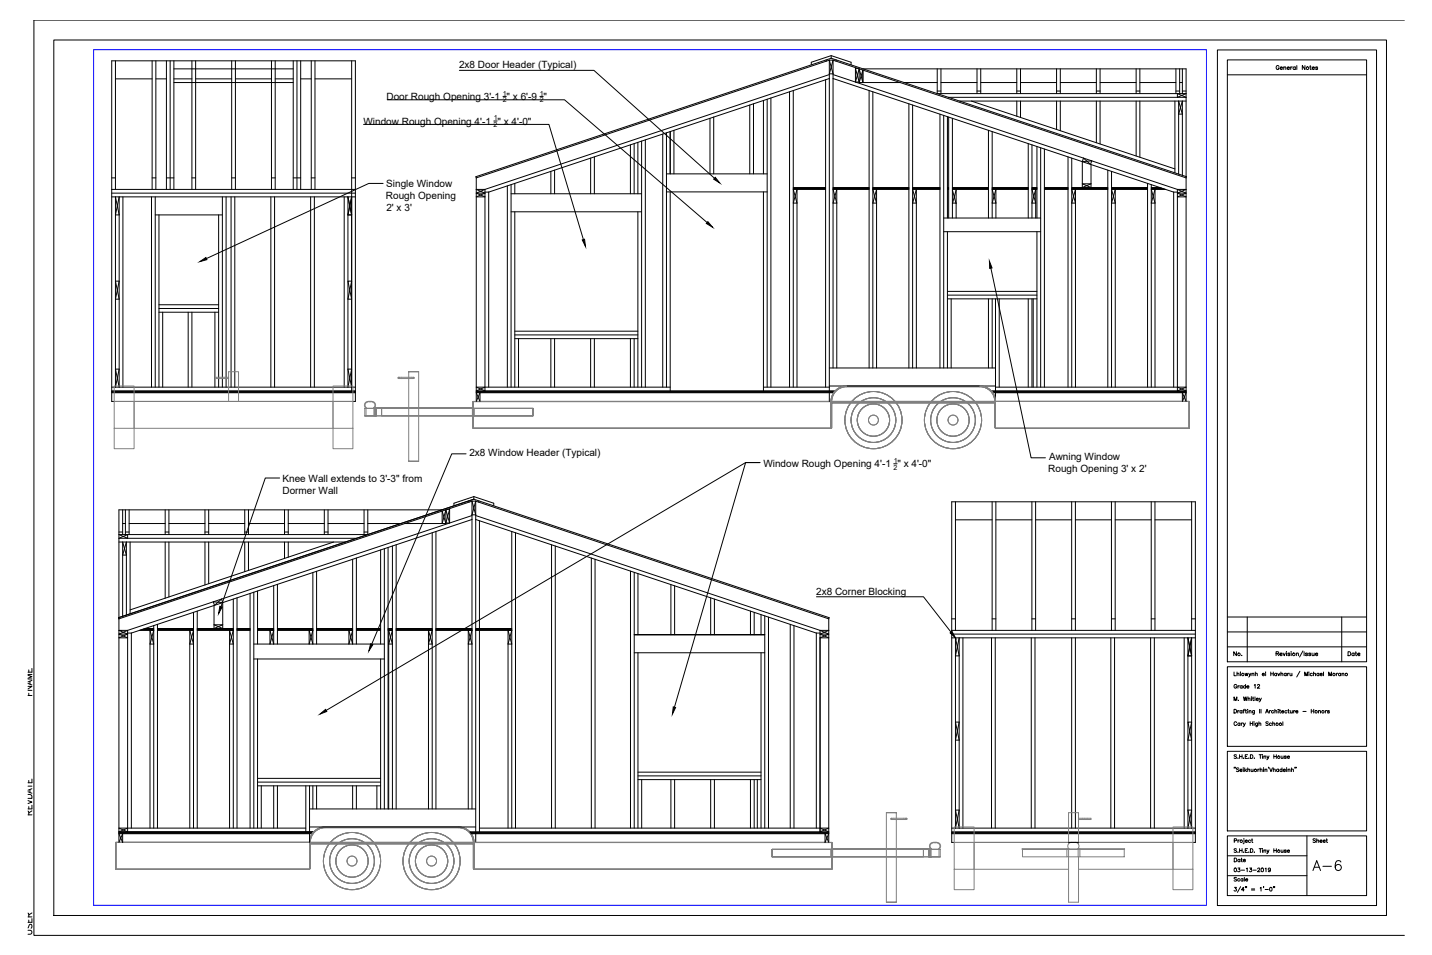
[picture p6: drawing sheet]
<svg xmlns="http://www.w3.org/2000/svg" width="914mm" height="610mm" viewBox="0 0 914 610" stroke-linecap="round" stroke-linejoin="round" font-family="sans-serif">
<!-- layer: Viewport -->
<path d="M60 32h710v546h-710z" fill="none" stroke="#00f" stroke-width=".64"/>
<!-- layer: 0 -->
<g fill="none" stroke="#000" stroke-width=".64">
<path d="M897 13h-875v584h875M34 26h851v558h-851zM71 39h156v217h-156zM74 39v82M97 39v82M100 39v82M106 39v82M109 39v82M111 39v82M123 39v5M125 39v5M148 39v5"/>
<path d="M150 39v5M173 39v5M176 39v5M187 39v82M190 39v82M192 39v82M199 39v82M201 39v82M225 39v211M527 38l1 1M530 38l-226 76M530 38v218"/>
<path d="M530 38h2M530 38l2 9h-2l2-9M531 37l-227 76v1M531 37l227 76-1 1M531 36v1M532 38v197M532 38l225 76M534 38v1M777 32h102v546h-102zM784 38h89v384h-89zM74 50h23M100 50h6"/>
<path d="M111 44h76M111 53h76M123 53v68M125 53v68M148 53v68M150 53v68M173 53v68M176 53v68M192 50h7M201 50h24M293 45h86l77 69M504 59v188"/>
<path d="M507 58v189M518 41v-1l13-4 12 4v1M527 51v196M530 48l-220 73-6 2 6 3h-6l6-3M530 50l-218 73M532 48l220 73 5 2-5 3h5l-5-3M532 50l217 73M546 44l3 8M546 52l3-8 2 9M551 45l-2 8M551 44h206v69M555 58v177"/>
<path d="M557 59v176M577 53h21M598 44v16h159l-5 2v-2l5 2h-151M598 58h3M601 53h23M601 44v16M624 44v16M624 58h2M626 53h23M626 44v16M649 44v16M649 58h3"/>
<path d="M652 53h23M652 44v16M675 44v16M675 58h2M677 53h23M677 44v16M700 44v16M700 58h2M702 53h23M702 44v16M725 44v16M725 58h3"/>
<path d="M728 53h23M728 44v16M751 44v16M751 58h2M753 53h2M753 44v16M755 44v16M755 58h2M784 48h89M232 79h119l22 74M247 64h113l92 78M315 77h2"/>
<path d="M321 62h2M345 62h2M453 76v35M456 75v36M479 67v44M481 66v45M487 64v47M490 63v184M492 63v184M580 66v169M583 67v168M600 73v162"/>
<path d="M603 74v161M605 74v65M606 75v64M608 76v63M613 65h144M620 65l130 43M649 65v9M652 65v10M675 65v18M677 65v18M700 65v26M702 65v27"/>
<path d="M725 65v35M728 65v35M750 65v45M403 92v32M405 92v32M407 91v33M410 90v157M412 89v158M423 86v161M426 85v162M428 84v27M430 83v28"/>
<path d="M631 83v56M634 84v55M657 92v47M659 92v47M662 94v45M665 94v153M667 95v152M71 114h3M97 114h3M106 114h5M123 114h2M148 114h2"/>
<path d="M173 114h3M187 114h5M199 114h2M225 114h2M245 117h-10l-103 48M304 114v142M324 119v128M326 118v129M329 117v7M352 109v15M354 109v15M377 101v23"/>
<path d="M380 100v24M426 111h64M507 120h20M532 120h23M557 120h23M583 120h17M605 120h1M608 120h23M634 120h23M659 120h3M667 120h15M682 100v147"/>
<path d="M684 101v146M684 120h23M691 103v17l6-3h-6l6 3v-15M707 109v138M710 109v138M710 120h23M733 117v130M735 118v129M735 120h6M753 111v-46l2 8h-2l2-8v47M757 114v142M71 121h156"/>
<path d="M71 123h156M71 126h156M74 126l2 11h-2l2-11v121l-2-11h2l-2 11zM78 126v121M97 126v121M99 126v121M99 137h43M102 137v110M140 137v110M142 126v121M144 126v121M148 126v121"/>
<path d="M150 126v121M173 126v121M175 126v121M198 126v121M201 126v121M220 126v121M222 126l3 11h-3M222 126v121l3-11h-3l3 11M225 126l-3 11M304 123h6M310 123l-6-2h6v129l-6-3h124M310 123h2"/>
<path d="M312 123v124M326 124h84M326 135h84M329 135v112M407 135v112M426 122h64M428 122v128M487 122v128M507 121h20M527 121h-20l2 9h-2l2-9v126M532 121h23M555 121h-23l2 9h-2l2-9v114"/>
<path d="M557 121h23M580 121h-23l3 9h-3l3-9v114M583 121h17M600 121h-17l2 9h-2l2-9v114M603 139h62M605 121h1M608 121h23M608 130h3M608 121l3 9M611 121v18M611 121l-3 9M634 121h23"/>
<path d="M657 121h-23l2 9h-2l2-9v18M659 121h3M662 121h-3l2 9h-2l2-9v18M667 121h15M684 121h23M707 121h-23l3 9h-3l3-9v126M710 121h23M733 121h-23l2 9h-2l2-9v126M735 121h8M735 120h8M735 120h7M744 121h-9l3 9h-3l3-9v126"/>
<path d="M749 123v124M749 123h3M752 123l5-2h-5v129l5-3h-121M752 123h5M603 148h62M605 148v87M662 148v99M74 179h2l-2 12h2zM222 179h3l-3 12h3zM633 171l25 121h10M102 195h38M102 197h38"/>
<path d="M102 199h38M104 199v48M120 199v48M123 199v48M137 199v48M605 186h57M605 188h57M605 191h57M607 191v44M631 191v44M634 191v44M636 191v65"/>
<path d="M638 191v56M657 191v56M659 191v56M660 191v56M329 211h78M329 214h78M329 216h78M331 216v31M352 216v31M354 216v31M377 216v31M380 216v31"/>
<path d="M403 216v31M405 216v31M530 235h106M71 250h156M71 251h156M71 247h156M304 250h229M304 256h453M310 247l-6 3h229M487 247h43M530 246h106M532 251h-228l2 5v-5l-2 5"/>
<path d="M633 250h124M634 250h123M634 251h123l-2 5v-5l2 5M752 247l5 3h-124M298 290h-10l-51 121M571 296h2M179 305h-10l-28 82M299 320h1M301 320v196M301 320l-225 75M301 320h3M301 320l3 9h-3l3-9"/>
<path d="M303 319l-227 75v1M303 317l12 4v2M303 317l-13 4v2M303 319l226 75v1M303 317v2M304 320v218M304 320l225 75M306 320h.1M76 340h2M78 325v16M78 334h2M80 340h2"/>
<path d="M80 325v16M82 334h23M82 325v16M105 340h3M105 325v16M108 334h23M108 325v16M131 340h2M131 325v16M133 334h23M133 325v16M156 340h3"/>
<path d="M156 325v16M159 325v16M159 334h23M182 340h2M182 325v16M184 325v16M184 334h23M207 340h2M207 325v16M209 334h23M209 325v16M232 340h3"/>
<path d="M232 325v16M235 325v16h-159l5 3v-3l-5 3h152M235 334h21M278 339v177M282 325h-206v69M282 326l3 8M287 334l-2-9-3 9M287 325l-2 9M301 329l-220 73-5 3 5 2h-5l5-2M301 332l-217 72M304 329l220 73M304 332l217 72"/>
<path d="M306 332v199M327 339v190M608 320h155v218h-155zM610 320v82M610 332h24M634 320v82M636 320v82M636 332h23M659 320v82M661 320v82M661 332h23M684 320v82"/>
<path d="M687 320v82M687 332h23M710 320v82M712 320v82M712 332h23M735 320v82M737 320v82M737 332h24M761 320v82M76 346h145M83 346v46M105 346v36"/>
<path d="M108 346v35M131 346v27M133 346v27M156 346v19M159 346v18M182 346v10M184 346v10M213 346l-130 43M225 357v54l-2-9v9l2-9h-23M228 356v55M243 351v60M245 350v166"/>
<path d="M248 349v167M251 349v167M253 348v168M276 340v176M329 340v189M352 348v181M355 349v180M378 356v173M380 357v172M160 379v150M162 378v151M164 377v34"/>
<path d="M175 374v37l-3-9v9l3-9h-11M177 373v38M200 365v46l-3-9v9l3-9h-23M202 365v46M403 365v164M405 365v164M407 366v39M428 373v32M431 374v31M76 395v143M81 393v-47l-3 8h3l-3-8v47M98 399v130"/>
<path d="M101 399v130M124 391v138M126 390v139M142 385v16l-5-2h5l-5 2v-14M149 382v147M151 382v147M454 382v23M456 382v23M479 390v15M482 391v14M486 392v13M488 393v136"/>
<path d="M491 394v135M505 399v130M507 399v130M521 381h69l17 23M529 395v143M608 395h2M634 395h2M659 395h2M684 395h3M710 395h2M735 395h2M761 395h2"/>
<path d="M784 394h89M796 394v28M857 394v28M76 405h5M81 405l-5-3h5v129l-5-2h119M81 404h3M84 404v125M89 402h9l-2 9h2l-2-9v127M90 402h8M91 402h7M92 401h6M93 401h5"/>
<path d="M101 402h23l-3 9h3l-3-9v127M101 402h23M101 401h23M126 402h23l-2 9h2l-2-9v127M126 402h23M126 401h23M151 402h9M151 401h9M162 411h83M164 402h11M164 401h11M177 402h23"/>
<path d="M177 401h23M202 402h23M202 401h23M228 402h15M228 401h15M248 402h3l-3 9h3l-3-9v114M248 402h3M248 401h3M253 402h23l-2 9h2l-2-9v114M253 402h23M253 401h23M278 402h23l-2 9h2l-2-9v114"/>
<path d="M278 402h23M278 401h23M304 402h23M304 401h23M324 402l3 9h-3l3-9M327 402h-3v127M405 405h83h-83M405 417h83M407 417v112M486 417v112M521 404v125M521 404h3"/>
<path d="M524 402l5 3-5 2h5l-5-2M524 402v129l5-2h-223M524 402h5l-5 3M524 405h5M608 402h155M608 405h155M608 407h155M610 407l2 12h-2l2-12v122l-2-12h2l-2 12zM615 407v122M633 407v122M636 407v122M659 407v122"/>
<path d="M661 407v122M684 407v122M687 407v122M709 407v122M712 407v122M735 407v122M737 407v122M756 407v122M759 407l2 12h-2M759 407v122l2-12h-2l2 12v-122l-2 12M784 403h89M784 413h89"/>
<path d="M815 417h1v-1h-1v3M816 417l1 2M817 418h2a.8 .8 0 0 0-1-1 .8 .8 0 0 0-1 1 .8 .8 0 0 0 1 0h1M819 417l1 2 1-2M821 416h.1M821 417v2M824 417h-2l2 1h-2M824 416h.1M825 417v2M828 417h1v2M828 417v2M832 416l-2 3"/>
<path d="M833 416v3M835 417h-1l1 1h-1M837 417h-1l1 1h-1M838 417v1h1M839 417v2M840 418h1a.8 .8 0 0 0-1-1 .8 .8 0 0 0 0 1 .8 .8 0 0 0 1 0M162 421h83M164 421v108M243 421v95M784 426h89v50h-89zM788 429v2h1M790 437a.9 .9 0 0 0-1 0 .9 .9 0 0 0-1 1 .8 .8 0 0 0 1 1 .8 .8 0 0 0 1-1h-1"/>
<path d="M790 430h1v1M790 429v2M790 438v1M791 438h-1M792 429h.1M792 430v1M793 438a.8 .8 0 0 0-1 0 .8 .8 0 0 0 0 1 .8 .8 0 0 0 1 0M793 438v1M795 430v1l1-1v1l1-1M795 438a.8 .8 0 0 0-1 0 .8 .8 0 0 0 0 1 .8 .8 0 0 0 1 0M795 437v2M796 438h2a1 1 0 0 0-2 0 .8 .8 0 0 0 0 1 1 1 0 0 0 2 0"/>
<path d="M797 430l1 1 1-1M798 431l-1 1M799 430h2v1M799 430v1M801 437v2M802 430h1v1M802 429v2M803 437h1l-1 2h1M806 430h1a.8 .8 0 0 0-1 0 .8 .8 0 0 0 0 1 .8 .8 0 0 0 1 0M808 429h.1M808 430v1M811 429v2"/>
<path d="M811 430h2M813 429v2M815 430a.8 .8 0 0 0-1 0 .8 .8 0 0 0 0 1 .8 .8 0 0 0 1 0M815 430v1M816 430l1 1v-1M818 430h1v1M818 429v2M821 430a.8 .8 0 0 0-1 0 .8 .8 0 0 0 0 1 .8 .8 0 0 0 1 0M821 430v1M822 430v1M823 430h-1M824 430v1h1"/>
<path d="M825 430v1M830 429l-2 3M833 431v-2l1 2 1-2v2M836 429h.1M836 430v1M838 430a.8 .8 0 0 0-1 0 .8 .8 0 0 0 0 1 .8 .8 0 0 0 1 0M839 430h1v1M839 429v2M842 430a.8 .8 0 0 0-1 0 .8 .8 0 0 0 0 1 .8 .8 0 0 0 1 0M842 430v1M843 430h1a.8 .8 0 0 0-1 0 .8 .8 0 0 0 0 1 .8 .8 0 0 0 1 0M845 429v2"/>
<path d="M848 431v-2l1 2 1-2v2M853 430v1M854 430h-1M856 430a.8 .8 0 0 0-1 0 .8 .8 0 0 0 0 1 .8 .8 0 0 0 1 0M856 430v1M857 430h1v1M857 430v1M431 451l45-156h9h-9l-268 158M788 447v-2l1 2 1-2v2M788 453h1a1.3 1.3 0 0 1 1 1 1.3 1.3 0 0 1-1 1h-1zM790 454v1M791 447h.1"/>
<path d="M791 454h-1M793 454a.8 .8 0 0 0-1 0 .8 .8 0 0 0 0 1 .8 .8 0 0 0 1 0M793 454v1M794 454h1M794 445l1 2v-2l1 2v-2M795 453h-1v2M795 454h1M795 453v2h1M797 453h.1M797 454v1M797 446h1v1M797 445v2"/>
<path d="M798 454h1v1M798 454v1M799 445h.1M799 446v1M800 446h1M800 445v2h1M801 454v2h-1M801 454a.8 .8 0 0 0-1 0 .8 .8 0 0 0 0 1 .8 .8 0 0 0 1 0M801 445v2M802 446h2a1 1 0 0 0-2 0 .8 .8 0 0 0 0 1 1 1 0 0 0 2 0M804 446l1 1v-1M804 453v2"/>
<path d="M805 447l-1 1M805 453v2M808 455l1-2 1 2M809 454h1M811 454v1M811 454h.1M813 454a.8 .8 0 0 0-1 0 .8 .8 0 0 0 0 1 .8 .8 0 0 0 1 0M814 454h1v1M814 453v2M816 453h.1M816 454v1M817 454h1"/>
<path d="M817 453v2h1M818 454h2a.8 .8 0 0 0-1 0 .8 .8 0 0 0 0 1 .8 .8 0 0 0 1 0M822 454a.8 .8 0 0 0-1 0 .8 .8 0 0 0 0 1 .8 .8 0 0 0 1 0M822 454h1M823 453v2M824 454v1h1M825 454v1M826 454v1M827 454h-1M827 454h2a.8 .8 0 0 0-1 0 .8 .8 0 0 0 0 1 .8 .8 0 0 0 1 0M832 454h2M837 453v2"/>
<path d="M837 454h2M839 453v2M842 454h1v1M842 454v1M846 454v1M847 454h-1M849 454h-1l1 1h-1M610 461h2l-2 11h2zM759 461h2l-2 11h2zM784 480h89v50h-89zM790 461a.9 .9 0 0 0-1 0 .9 .9 0 0 0-1 1 .9 .9 0 0 0 1 1 .9 .9 0 0 0 1 0M792 462a.8 .8 0 0 0-1 0 .8 .8 0 0 0 0 1 .8 .8 0 0 0 1 0"/>
<path d="M792 462v1M793 462v1M794 462h-1M794 462l1 1v-1M795 463l-1 1M798 461v2M798 462h2M800 461v2M801 461h.1M801 462v1M803 462v2h-1M803 462a.8 .8 0 0 0-1 0 .8 .8 0 0 0 0 1 .8 .8 0 0 0 1 0"/>
<path d="M804 462h1v1M804 461v2M810 461h-2l2 1-1 1h-1M812 462a.8 .8 0 0 0-1 0 .8 .8 0 0 0 0 1 .8 .8 0 0 0 1 0M813 462h1v1M813 461v2M819 461v2M164 497h79M164 499h79M407 493h79M407 495h79M407 498h79"/>
<path d="M410 498v31M428 498v31M431 498v31M454 498v31M456 498v31M479 498v31M482 498v31M484 498v31M788 490h.1M789 490h.1M790 482h-2l2 1-1 1h-1M791 484h.1"/>
<path d="M791 490h-2l2 2h-2M792 482v2M792 483h1M792 492h1a.8 .8 0 0 0-1-1 .8 .8 0 0 0 0 1 .8 .8 0 0 0 0 1l1-1M793 482v2M794 490h.1M794 491v2M794 484h.1M795 490v3M795 483h1M795 492l1 1M796 491l-1 1"/>
<path d="M797 482h-2v2h2M797 491h1v2M797 490v3M797 484h.1M798 482h1a1.3 1.3 0 0 1 1 1 1.3 1.3 0 0 1-1 1h-1zM799 491v1h1M800 491v2M801 484h.1M803 491v2M804 482h2M804 491l-1 1M805 491h1v2"/>
<path d="M805 490v3M805 482v2M806 482h.1M806 483v1M807 490h.1M807 491v2M807 483h1v1M807 483v1M808 491h1v2M808 491v2M809 483l1 1v-1M810 484l-1 1"/>
<path d="M810 490h.1M811 490l1 3v-3M813 491h1v2M813 490v3M813 482v2M813 483h2M815 482v2M816 491a.8 .8 0 0 0-1 0 .8 .8 0 0 0 0 1 .8 .8 0 0 0 1 0M816 491v2M818 483v1h1M819 491a.8 .8 0 0 0-1 0 .8 .8 0 0 0 0 1 .8 .8 0 0 0 1 0M819 490v3"/>
<path d="M819 483v1M819 492h2a.8 .8 0 0 0-1-1 .8 .8 0 0 0-1 1 .8 .8 0 0 0 1 1l1-1M821 483h-1l1 1h-1M821 490h.1M822 491v2M822 483h1a.8 .8 0 0 0-1 0 .8 .8 0 0 0 1 1M822 491h2v2M825 491h1v2M825 490v3M827 490h.1M828 490h-1M164 502h79"/>
<path d="M167 502v27M175 502v27M177 502v27M195 502v29M198 516h106M198 502v36M200 502v14M202 502v14M225 502v14M228 502v14M241 502v14M76 531h124"/>
<path d="M76 532h124M76 538h453M81 529l-5 2h124M198 528h106M199 532h-123l2 6v-6l-2 6M300 531h229M301 532h228M301 532h228l-2 6v-6l2 6M524 529l5 2h-229M608 531h155M608 532h155M608 529h155"/>
<path d="M784 534h89v38h-89zM788 537h1l1-1-2-1v3M791 536v2M791 536v1M794 536h.1M794 536v2v1M795 537h2a1.1 1.1 0 0 0-2-1 .7 .7 0 0 0 0 1h2M799 537a1.1 1.1 0 0 0-2-1 1 1 0 0 0 0 2 1.1 1.1 0 0 0 2-1M799 536h1M799 535v2l1 1M835 534v38M784 559h51"/>
<path d="M784 546h51M790 542h-2l2 2h-2M791 544h.1M792 542v2M792 543h1M793 542v2M794 544h.1M795 543h1M797 542h-2v2h2M797 544h.1M798 542h1a1.3 1.3 0 0 1 1 1 1.3 1.3 0 0 1-1 1h-1zM801 544h.1"/>
<path d="M804 542h2M805 542v2M806 542h.1M806 543v1M807 543h1v1M807 543v1M809 543l1 1v-1M810 544l-1 1M813 543h2M813 542v2M815 542v2M818 543v1h1"/>
<path d="M819 543v1M821 543h-1l1 1h-1M822 543h1a.7 .7 0 0 0-1 0 .7 .7 0 0 0 0 1h1M788 566h1v1a1 1 0 0 1 0 2 .8 .8 0 0 1-1-1M792 566l-2 4M794 568h-1l1-2v3M795 566v1M796 566v1M799 567h2M799 568h2M805 567v-1v3M807 566v1"/>
<path d="M808 568h2M813 566v1M814 566v1"/>
<circle cx="826" cy="418" r=".8"/>
<circle cx="794" cy="431" r=".8"/>
<circle cx="852" cy="431" r=".8"/>
<circle cx="860" cy="431" r=".8"/>
<circle cx="840" cy="454" r=".8"/>
<circle cx="845" cy="454" r=".8"/>
<circle cx="815" cy="462" r=".8"/>
<circle cx="818" cy="462" r=".8"/>
<circle cx="802" cy="492" r=".8"/>
<circle cx="817" cy="483" r=".8"/>
<circle cx="793" cy="537" r=".8"/>
<circle cx="817" cy="543" r=".8"/>
<circle cx="811" cy="568" r="1.1"/>
</g>
<!-- layer: Hidden Line -->
<g fill="none" stroke="#000" stroke-width=".64">
<path d="M111 50h12M123 44v9M125 50h23M125 44v9M148 44v9M150 50h23M150 44v9M173 44v9M176 50h11M176 44v9M548 44h-2v8h3M549 44v9h26"/>
<path d="M551 45v8M692 101l-1 2h6l-1 2zM282 326v8M285 325v9h-26M286 325h1v9h-2M136 384l1 2 4-4 1 3z"/>
</g>
<!-- layer: L-SITE -->
<g fill="none" stroke="#808080" stroke-width=".64">
<path d="M261 237h6h-6v57h6h-6M267 237v57M73 256v-10h13v10M73 256h13v17h-13zM138 241h8v1h-8zM146 256v-19h6v19M213 256h-127v17h127M213 256v-10h12v10M213 256h12v17h-12zM213 256v17M235 257a2.2 2.2 0 0 0-2 1 2.2 2.2 0 0 0 1 3M235 256h1a2.6 2.6 0 0 0-3 1 2.6 2.6 0 0 0 1 4"/>
<path d="M236 256v1M237 256v1M237 256h-1h1a2.4 2.4 0 0 1 3 2 2.4 2.4 0 0 1-1 2v5h63v-4h-63M237 257a2.2 2.2 0 0 1 2 1 2.2 2.2 0 0 1 0 3M254 241l10 1M254 241h1M255 241h-1M255 241v1M264 241h-9M302 256h457h-457v17h229v-16h105h-105v16h-229zM302 256h229h-229M531 256v17"/>
<path d="M531 256h-229h229M531 256v17v-17M531 256a10 10 0 0 1 10-10h85a10 10 0 0 1 10 10M635 256a10 10 0 0 0-9-9h-85a10 10 0 0 0-10 9v17M635 256l1 17zM635 256v17M636 256v17v-17M636 256h123h-123M636 257v16v-16M759 256v17h-123M759 256h-123h123M73 273v13h13v-13"/>
<path d="M213 273v13h12v-13M233 265h7zM234 261v4M239 261h1v4v-4M239 261h101h-96v4h96v-4v4h-101zM239 260h63h-63M239 260l63 1zM240 261h-7h7v4v-4v4h-7v-4h7M240 261v4M244 261h59v4h-59zM302 261h38h-37v4h37v-4v4h-38zM302 260h.1"/>
<path d="M302 273v-17v17h229M302 273v-17v17M302 273h229M531 273h.1M531 273v-17v17M531 273h-229h229M636 273v-17v17M636 273v-17v17h123M636 273h123M759 273v-17v17M759 273h-123h123M566 519v57"/>
<path d="M572 519h-6h6v57h-6h6M74 538v17h124M74 538h457v17h-229v-16h-104h104v16h229v-17zM74 538h124h-124M198 538a10 10 0 0 1 10-10h85a10 10 0 0 1 10 10M198 538v16v-16M198 538h-124h124M198 538v17v-17M198 539v16v-16M198 538a10 10 0 0 1 10-10h85a10 10 0 0 1 9 10M198 538v16zM198 538v16"/>
<path d="M302 538v16M303 538v16M303 538h228h-228M303 538v17v-17M531 538h-228h228M569 522h10l-1 1M578 523h1M579 522v1M579 523h-10M596 538h1h-1a2.4 2.4 0 0 0-2 1 2.4 2.4 0 0 0 0 3v5h-62v-5h62M596 538a2.2 2.2 0 0 0-2 2 2.2 2.2 0 0 0 1 2h-2h1v5h-1v-5M597 538h.1"/>
<path d="M598 538a2.2 2.2 0 0 1 2 2 2.2 2.2 0 0 1-1 2M598 538h-1a2.6 2.6 0 0 1 3 1 2.6 2.6 0 0 1 0 3M609 538h13v17h-13zM622 538v-10h-13v10M622 538v17M622 538h60M682 539v-20h7v20M689 522h8v1h-8zM689 538h60M749 538v-10h13v10M749 538h13v17h-13zM749 538v17"/>
<path d="M74 555v-17v17M74 555h124v-17v17M74 555h124h-124M74 555h124M198 554v-16v16M302 554v-16v16M303 554h.1M303 555v-17v17M303 555h228v-17v17M303 555h228h-228M303 555h228M493 542v5h38v-5h-38h39v5h-39z"/>
<path d="M493 542v5h97v-5h-97h101v5h-101zM531 542h59v5h-59zM531 542h63zM531 542h.1M531 555v-17v17M593 542h7v5M593 542v5M594 542h6h-6v5v-5h-1v5h1M594 547h1h-2h7M594 547h6M594 542h-63h63M600 542v5"/>
<path d="M609 555v13h13v-13M622 555h60M681 547h-28v-5h28v5h8M681 542h2l-1-2 1-2h4h1l1 1v2l-1 1M682 542v34h7v-29M682 542h.1M682 542h7M683 542h-30h37M683 542h5M688 542h30h-30M688 542v5M689 547h1"/>
<path d="M689 555h60M689 541v1M690 542h28v5h-28zM749 555v13h13v-13"/>
<circle cx="264" cy="241" r=".4"/>
<circle cx="558" cy="268" r="14"/>
<circle cx="558" cy="268" r="10"/>
<circle cx="558" cy="268" r="3"/>
<circle cx="558" cy="268" r="18"/>
<circle cx="609" cy="268" r="18"/>
<circle cx="609" cy="268" r="14"/>
<circle cx="609" cy="268" r="10"/>
<circle cx="609" cy="268" r="3"/>
<circle cx="569" cy="523" r=".4"/>
<circle cx="225" cy="550" r="18"/>
<circle cx="225" cy="550" r="14"/>
<circle cx="225" cy="550" r="10"/>
<circle cx="225" cy="550" r="3"/>
<circle cx="276" cy="550" r="14"/>
<circle cx="276" cy="550" r="10"/>
<circle cx="276" cy="550" r="3"/>
<circle cx="276" cy="550" r="18"/>
</g>
<!-- layer: 0 -->
<path d="M457 113l3 4-4-3zM372 153h1l1 4zM452 141l3 4-4-2zM128 167l3-3 1 2zM632 167l1 4h-1zM140 387l2 1-2 4zM237 411l1 1-2 3zM607 404l1-1 2 4zM204 456l4-3 1 1zM430 451l1 1-2 4z" fill="#000" stroke="#000" stroke-width=".64"/>
<text font-size="10.6" x="837" y="557">A-6</text>
<g font-size="6.4">
<text x="293" y="44">2x8 Door Header (Typical)</text>
<text x="247" y="64">Door Rough Opening 3'-1 &quot; x 6'-9 &quot;</text>
<text x="232" y="80">Window Rough Opening 4'-1 &quot; x 4'-0&quot;</text>
<text x="247" y="119">Single Window</text>
<text x="246" y="127">Rough Opening</text>
<text x="247" y="135">2' x 3'</text>
<text x="300" y="291">2x8 Window Header (Typical)</text>
<text x="670" y="294">Awning Window</text>
<text x="487" y="298">Window Rough Opening 4'-1 &quot; x 4'-0&quot;</text>
<text x="669" y="302">Rough Opening 3' x 2'</text>
<text x="180" y="307">Knee Wall extends to 3'-3&quot; from</text>
<text x="180" y="315">Dormer Wall</text>
<text x="521" y="380">2x8 Corner Blocking</text>
</g>
<g font-size="6.2">
<text x="22" y="445" transform="rotate(-90 22 445)">FNAME</text>
<text x="22" y="521" transform="rotate(-90 22 521)">REVDATE</text>
<text x="22" y="598" transform="rotate(-90 22 598)">USER</text>
</g>
<g font-size="5.7">
<text x="814" y="46">General Notes</text>
<text x="787" y="420">No.</text>
<text x="860" y="420">Date</text>
<text x="837" y="539">Sheet</text>
<text x="787" y="551">Date</text>
<text x="787" y="558">03-13-2019</text>
<text x="787" y="564">Scale</text>
</g>
<g font-size="4.5">
<text x="321" y="65">2</text>
<text x="321" y="61">1</text>
<text x="345" y="65">2</text>
<text x="345" y="61">1</text>
<text x="315" y="77">1</text>
<text x="315" y="81">2</text>
<text x="571" y="300">2</text>
<text x="571" y="296">1</text>
</g>
</svg>
